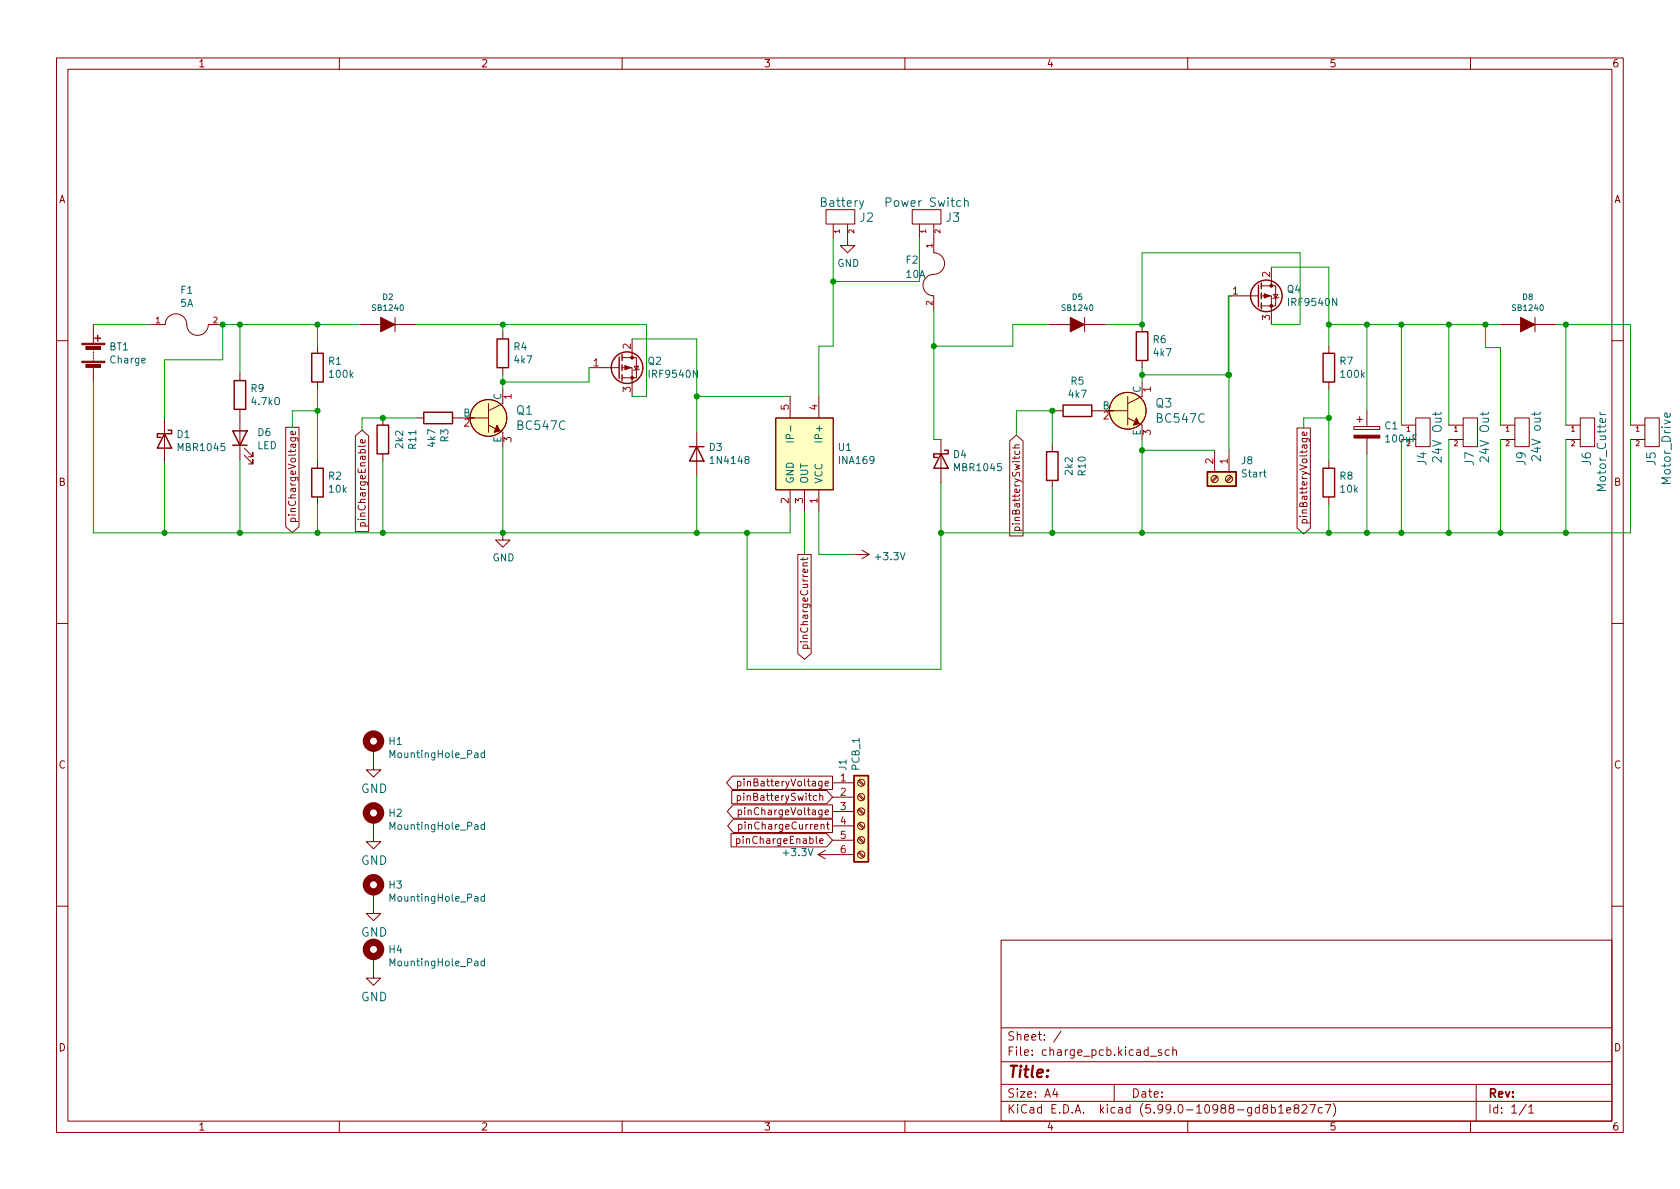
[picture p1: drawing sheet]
<svg xmlns="http://www.w3.org/2000/svg" width="297mm" height="210mm" viewBox="0 0 297 210" stroke-linecap="round" stroke-linejoin="round" font-family="sans-serif">
<g fill="none" stroke="#840000" stroke-width=".18">
<path d="M10 10.2h277v190.1h-277zM12 12.2h273v186.1h-273zM60 10.2v2M110 10.2v2M160 10.2v2M210 10.2v2M260 10.2v2M146 37.1h5.1v2.5h-5.1zM147.3 39.6v2.6M149.9 39.6v3.8h1.2l-1.2 1.3-1.3-1.3h1.3M161.3 37.1h5.1v2.5h-5.1zM162.6 39.6v2.6"/>
<path d="M165.1 39.6v5.1a1.93 1.93 0 0 1 1.9 2.1 1.93 1.93 0 0 1-2.2 1.7 1.91 1.91 0 0 0-1.6 2.1 1.91 1.91 0 0 0 1.9 1.7v2.6M16.5 57.4v3.3M26.7 57.4h2.5M29.2 57.4a1.91 1.91 0 0 1 1.9-1.9 1.91 1.91 0 0 1 1.9 1.9M39.4 57.4h-2.6a1.91 1.91 0 0 1-1.9 1.9 1.91 1.91 0 0 1-1.9-1.9M63.5 57.4h3.8M69.8 57.4h3.9M69.8 56.1v2.6M88.9 58.7v1.2M111.8 59.9v3.3M185.4 57.4h3.8M191.8 57.4h3.8"/>
<path d="M191.8 56.1v2.6M201.9 57.4v1.3M217.2 52.3h5.3M223 52.3h1.8v5.1M223 50.5h2.6v3.6h-2.6M224.8 47.2v3.3M225.2 52.1h.7l-.3 .6zM226.1 52.6l-.2 .1h-.7l-.2 .1M265 57.4h3.9M271.4 57.4h3.8M271.4 56.1v2.6M10 60.2h2"/>
<path d="M16.5 61.7v.3M16.5 62.2v.3M16.5 62.7v.3M16.5 63.2v.3M16.5 63.7v.3M16.5 65v2.6M29.1 74.2v7.6M42.4 66v1.3M42.4 72.4v8.9M43.2 79.2l1.5 1.6v-.8v.8h-.8M50.5 75.6h2.4v17.5l-1.2 1.1-1.2-1.1zM52.2 76.3l.1 .4-.2 .2-.6-.1v-.5h.2l.1 .6"/>
<path d="M56.1 61.2v1.3M56.1 67.6v1.2M62.8 77.1l1.2-1 1.2 1v16.9h-2.4zM64.5 77.8l.1 .3-.2 .2h-.6v-.5l.2-.1 .2 .6M67.7 73.9v1.3M73.7 73.9h1.2M80 73.9h6.4M86.4 75.2l2.5 1.2v2.6M86.4 71.4v5M88.9 65v1.3M88.9 68.8v2.6l-2.5 1.2M104.1 65h5.4"/>
<path d="M110 65h1.8v5.1M110 63.2h2.5v3.6h-2.5M112.1 64.8h.8l-.4 .6zM113 65.3l-.1 .1h-.8l-.1 .1M123.2 76.4v7.7M137.2 73.9h10.1v12.7h-10.1zM139.7 70.1v3.8M144.8 70.1v3.8M166.4 77.7v7.6M178.5 78l1.2-1 1.2 1v16.8h-2.4zM180.3 78.7h-.8l-.1 .3 .2 .2M186.1 78.6v1.3"/>
<path d="M186.7 72.6h1.3M193 72.6h6.4M199.4 73.9l2.5 1.3v2.5M199.4 70.1v5.1M201.9 63.7v1.3M201.9 67.6v2.5l-2.5 1.3M214.8 79.6v3.8M217.3 79.6v3.8M229.3 75.7h2.4v17.7l-1.2 1-1.2-1zM231 76.4l.1 .4-.2 .2-.6-.1v-.5h.2l.2 .6M234.9 61.2v1.3M234.9 67.6v1.2"/>
<path d="M239.4 75.4h4.6v.5h-4.6zM239.9 74.2h1M240.4 73.7v1M241.7 72.6v2.8M241.7 77.5v2.8M247.8 75.2h2.5M250.3 73.9h2.6v5.1h-2.6zM256.2 75.2h2.5M256.2 77.7h2.5M258.7 73.9h2.5v5.1h-2.5zM265.3 75.2h2.5M265.3 77.7h2.5"/>
<path d="M267.8 73.9h2.6v5.1h-2.6zM276.9 75.2h2.5M276.9 77.7h2.5M279.4 73.9h2.5v5.1h-2.5zM285 60.2h2M288.3 75.2h2.5M288.3 77.7h2.5M290.8 73.9h2.6v5.1h-2.6zM43.2 80.5l1.5 1.5v-.7v.7h-.8M51.4 92.2h1.3M51.5 92.2l-.1-.3 .3-.3 .5 .1v.5M56.1 81.5v1.3"/>
<path d="M56.1 87.9v1.2M63.7 93h1.3M63.8 93l-.1-.3 .3-.3 .5 .1v.5M67.7 80.3v1.2M88.9 94.2v1.3h1.3l-1.3 1.3-1.3-1.3h1.3M139.7 86.6v3.8M141.1 98h2.3v17.6l-1.2 1-1.1-1zM142 98.6v.5M142.2 86.6v3.8M142.8 98.6l-.2 .3h-1.1M144.8 86.6v3.8M151.1 98h2.6"/>
<path d="M152.4 97.3l1.3 .7M153.7 98l-1.3 .8M179.4 93.8h1.3M179.5 93.8l-.1-.4 .3-.2 .5 .1v.5M186.1 85v1.2M215.1 84.2l-.9 .8M215.3 84.3l-.9 .9M217.6 84.2l-.8 .8M217.8 84.3l-.8 .9M230.2 92.5h1.3M230.3 92.5l-.1-.4 .3-.2 .5 .1v.5M234.9 81.5v1.3"/>
<path d="M234.9 87.9v1.2M10 110.2h2M142 114.6h1.2M142 114.6v-.3l.2-.3 .6 .2v.4M285 110.2h2M66 132.3v3.8h1.3l-1.3 1.3-1.2-1.3h1.2M129.4 139.8h16.8l1 1.2-1 1.1h-16.8zM129.5 137.2h17.7v2.4h-17.7l-1-1.2zM130.4 138.2h.4l.2 .2-.1 .5h-.5M130.4 138.2v1.2M145.9 138.6l.6-.1-.1-.3h-.3l-.2 .1v.6h.5M147.2 138.4h3.8"/>
<path d="M151.7 138.1l.9 .8M151.9 137.9l.9 .9M66 145v3.8h1.3l-1.3 1.3-1.2-1.3h1.2M66 157.7v3.8h1.3l-1.3 1.3-1.2-1.3h1.2M129.3 147.4h16.9l1 1.2-1 1.2h-16.9zM129.6 142.3h17.6v2.4h-17.6l-1-1.2zM129.7 144.9h17.5v2.3h-17.5l-1.1-1.2zM130.2 148.4l.4-.1 .2 .3-.1 .5h-.5M130.2 148.3v1.3M130.4 140.8l.3-.1 .3 .2-.2 .6h-.4M130.4 140.7v1.3M130.5 143.3l.4-.1 .2 .3-.1 .5h-.5"/>
<path d="M130.5 143.2v1.3M130.6 145.8h.4l.2 .2-.1 .6h-.5M130.6 145.8v1.2M144.7 151.1l1.2 .8M144.7 151.1h6.3M144.9 140.8l.2-.1 .3 .1 .1 .7M144.9 148.7l.6-.1v-.2l-.4-.1-.2 .2 .1 .6h.5M145.9 143.7l.6-.2-.1-.2-.3-.1-.2 .2v.6h.5M145.9 150.4l-1.2 .7M146.1 145.8h.5M146.3 145.3v1.1l.3 .2M147.2 141h3.8"/>
<path d="M147.2 143.5h3.8M147.2 146h3.8M147.2 148.6h3.8M151.7 150.8l.9 .8M151.7 148.3l.9 .8M151.7 145.7l.9 .9M151.7 143.2l.9 .8M151.7 140.6l.9 .9M151.9 150.6l.9 .9M151.9 148.1l.9 .8M151.9 145.5l.9 .9M151.9 143l.9 .8"/>
<path d="M151.9 140.5l.9 .8M10 160.2h2M66 169.2v3.8h1.3l-1.3 1.2-1.2-1.2h1.2M177 166.3h108v32h-108zM285 160.2h2M60 198.3v2M110 198.3v2M160 198.3v2M177 194.8h108M177 191.8h108M177 187.8h108M177 181.8h108"/>
<path d="M186.5 192.5l-.4 1h1M186.9 193v1M187.6 182.4l-1.3 1.9M197 191.8v3M203.4 186.8h1.1M205.4 185.7l-.4-.1-.2 .2 .1 .3 .5 .1v.4h-.6M206.7 185.7l-.4-.1-.3 .3v.4l.1 .3h.6M207.4 185.8l.2-.2 .3 .1 .1 .9M207.4 185.1v1.5M210 198.3v2M224.8 195.9l.4-.1 .3 .3v.4l-.1 .3h-.6M224.8 195.3v1.5"/>
<path d="M226.1 195.8l.4-.5v1.5M226.1 196.8h.8M227.5 196.3l.7-.1-.1-.3-.4-.1-.2 .2 .1 .8h.5M229.1 196l-.3-.3 .1-.2 .2-.2 .4 .1 .1 .2v.2l-.7 .2-.1 .3v.2l.3 .3h.3l.2-.3v-.4l-.2-.1M230.2 195.5l.6-.2 .2 .2 .1 .3-1 1h1M231.6 195.3h1l-.7 1.5M233.8 195.9l-.4-.1-.3 .3v.4l.1 .3h.6M234.3 195.3h1l-.7 1.5M235.7 195.1a1.72 1.72 0 0 1 0 2.3M260 198.3v2M261 191.8v6.5M269.9 195.3l-1.3 1.9"/>
<path d="M270.3 195.8l.4-.5v1.5M270.3 196.8h.9"/>
<circle cx="86.4" cy="73.9" r="3.3"/>
<circle cx="199.4" cy="72.6" r="3.3"/>
<circle cx="214.8" cy="84.7" r=".63"/>
<circle cx="217.3" cy="84.7" r=".63"/>
<circle cx="152.3" cy="138.4" r=".63"/>
<circle cx="152.3" cy="143.5" r=".63"/>
<circle cx="152.3" cy="148.6" r=".63"/>
<circle cx="152.3" cy="151.1" r=".63"/>
<circle cx="152.3" cy="146" r=".63"/>
<circle cx="152.3" cy="141" r=".63"/>
</g>
<g fill="none" stroke="#840000" stroke-width="1.3">
<circle cx="66" cy="131.1" r="1.27"/>
<circle cx="66" cy="156.5" r="1.27"/>
<circle cx="66" cy="143.8" r="1.27"/>
<circle cx="66" cy="167.9" r="1.27"/>
</g>
<g fill="none" stroke="#006464" stroke-width=".18">
<path d="M152.7 35.5l-.5 1.4-.2 .1M170.5 35.6l.2-.1 .4 .1 .1 .9M170.5 35v1.5M139 78.1h1.3M144.1 78.1h1.3M271.3 72.9v.6M272.3 72.9l-.2 .3h-1.3M282.9 72.9l.1 .3 .2 .1M282.9 73.3h1M295.3 73.1v.4l-.2 .2h-.7v-.6l.3-.1 .1 .7M85.7 133.2l-.4-.1-.3 .3 .2 .5h.5M85.7 132.7v1.3"/>
<path d="M85.7 158.6l-.4-.1-.3 .3 .2 .5h.5M85.7 145.9l-.4-.1-.3 .3 .2 .5h.5M85.7 145.4v1.3M85.7 158.1v1.3M85.7 170h-.4l-.3 .2 .2 .5h.5M85.7 169.5v1.3"/>
</g>
<g fill="none" stroke="#840000" stroke-width=".25">
<path d="M16.8 59.8h1M17.3 59.3v1M87.9 59.9h2v5.1h-2zM200.9 58.7h2v5h-2zM222.5 50.4v3.8M223 50v1M223 51.8v1M223 53.6v1M29.1 76.7l1.3 2.5h-2.6zM29.7 76.1h.7v.6h-2.6v.6h.6M41.1 76.2h2.6l-1.3 2.5zM41.1 78.7h2.6"/>
<path d="M41.4 67.3h2v5.1h-2zM55.1 62.5h2v5.1h-2zM66.7 75.2h2v5.1h-2zM74.9 72.9h5.1v2h-5.1zM109.5 63.1v3.8M110 62.7v1M110 64.5v1M110 66.3v1M121.9 79h2.6M123.2 79l1.3 2.5h-2.6zM167 79.6h.6v.7h-2.5v.6h.6M185 79.9h2.1v5.1h-2.1z"/>
<path d="M188 71.6h5v2.1h-5zM233.9 62.5h2.1v5.1h-2.1zM55.1 82.8h2v5.1h-2zM166.4 80.3l1.2 2.5h-2.5zM213.5 83.4h5.1v2.6h-5.1zM233.9 82.8h2.1v5.1h-2.1zM151 137.2h2.5v15.2h-2.5z"/>
<circle cx="223.9" cy="52.3" r="2.79"/>
<circle cx="110.9" cy="65" r="2.79"/>
</g>
<g fill="#840000" stroke="#840000" stroke-width=".18">
<path d="M14.5 63.9h4v.2h-4z"/>
<path d="M14.5 60.7h4v.3h-4z"/>
<path d="M15.2 64.5h2.6v.5h-2.6z"/>
<path d="M15.2 61.3h2.6v.5h-2.6z"/>
<path d="M67.3 56.1l2.5 1.3-2.5 1.3z"/>
<path d="M87.9 75.2l.5 1-1 .2z"/>
<path d="M110.5 64.6l1 .4-1 .4z"/>
<path d="M189.2 56.1l2.6 1.3-2.6 1.3z"/>
<path d="M239.4 77h4.6v.5h-4.6z"/>
<path d="M223.5 51.9l1 .4-1 .4z"/>
<path d="M200.9 73.9l.5 1-1 .3z"/>
<path d="M268.9 56.1l2.5 1.3-2.5 1.3z"/>
<circle cx="111.8" cy="66.8" r=".25"/>
<circle cx="111.8" cy="63.2" r=".25"/>
<circle cx="224.8" cy="54.1" r=".25"/>
<circle cx="224.8" cy="50.5" r=".25"/>
</g>
<g fill="#ffffc2" stroke="#ffffc2" stroke-width=".18">
<path d="M137.2 73.9h10.1v12.7h-10.1z"/>
<path d="M151 137.2h2.5v15.2h-2.5z"/>
<path d="M213.5 83.4h5.1v2.6h-5.1z"/>
<circle cx="86.4" cy="73.9" r="3.3"/>
<circle cx="199.4" cy="72.6" r="3.3"/>
</g>
<g fill="none" stroke="#009600" stroke-width=".18">
<path d="M16.5 57.4h10.2M42.4 57.4v8.6M56.1 57.4v3.8M63.5 57.4h-24.1v6.2h-10.3v10.6M73.7 57.4h40.6v12.7h-2.5M88.9 57.4v1.3M111.8 59.9h11.4v16.5M147.3 42.2v19h-2.5v8.9M162.6 42.2v7.6h-15.3M165.1 54.9v22.8h1.3M185.4 57.4h-6.3v3.8h-14M195.6 57.4h6.3v-12.7h28v12.7h-5.1"/>
<path d="M217.2 52.3v14M217.8 52.3h-.5v27.3M224.8 47.2h10.1v14M234.9 57.4h30.1M241.7 57.4v15.2M247.8 57.4v17.8M256.2 57.4v17.8M262.6 57.4v4.1h2.7v13.7M275.2 57.4h13.1v17.8M276.9 57.4v17.8M16.5 67.6v26.6h123.2v-3.8M56.1 72.6h-4.4v3"/>
<path d="M56.1 68.8v12.7M73.7 73.9h-9.7v2.2M88.9 66.3v2.5M88.9 79v15.2M104.1 65v2.6h-15.2M123.2 70.1h16.5M186.1 72.6v6M186.7 72.6h-7v4.4M201.9 66.3h15.4M201.9 65v2.6M201.9 77.7v16.5M201.9 79.6h12.9"/>
<path d="M234.9 68.8v12.7M234.9 73.9h-4.4v1.8M247.8 77.7v16.5M256.2 77.7v16.5M265.3 77.7v16.5M276.9 77.7v16.5M288.3 77.7v16.5h-121.9M29.1 81.8v12.4M42.4 81.3v12.9M56.1 89.1v5.1M67.7 81.5v12.7M123.2 84.1v10.1"/>
<path d="M142.2 90.4v7.6M144.8 90.4v7.6h6.3M166.4 85.3v33.1h-34.3v-24.2M186.1 86.2v8M234.9 89.1v5.1M241.7 80.3v13.9"/>
</g>
<g fill="#009600" stroke="#009600" stroke-width=".18">
<circle cx="217.2" cy="66.3" r=".46"/>
<circle cx="217.3" cy="66.3" r=".46"/>
<circle cx="201.9" cy="79.6" r=".46"/>
<circle cx="234.9" cy="57.4" r=".46"/>
<circle cx="241.7" cy="57.4" r=".46"/>
<circle cx="88.9" cy="57.4" r=".46"/>
<circle cx="88.9" cy="67.6" r=".46"/>
<circle cx="67.7" cy="73.9" r=".46"/>
<circle cx="56.1" cy="94.2" r=".46"/>
<circle cx="67.7" cy="94.2" r=".46"/>
<circle cx="88.9" cy="94.2" r=".46"/>
<circle cx="123.2" cy="94.2" r=".46"/>
<circle cx="39.4" cy="57.4" r=".46"/>
<circle cx="42.4" cy="57.4" r=".46"/>
<circle cx="29.1" cy="94.2" r=".46"/>
<circle cx="42.4" cy="94.2" r=".46"/>
<circle cx="56.1" cy="72.6" r=".46"/>
<circle cx="56.1" cy="57.4" r=".46"/>
<circle cx="123.2" cy="70.1" r=".46"/>
<circle cx="132.1" cy="94.2" r=".46"/>
<circle cx="165.1" cy="61.2" r=".46"/>
<circle cx="147.3" cy="49.8" r=".46"/>
<circle cx="166.4" cy="94.2" r=".46"/>
<circle cx="186.1" cy="72.6" r=".46"/>
<circle cx="201.9" cy="57.4" r=".46"/>
<circle cx="201.9" cy="66.3" r=".46"/>
<circle cx="186.1" cy="94.2" r=".46"/>
<circle cx="201.9" cy="94.2" r=".46"/>
<circle cx="234.9" cy="94.2" r=".46"/>
<circle cx="241.7" cy="94.2" r=".46"/>
<circle cx="234.9" cy="73.9" r=".46"/>
<circle cx="247.8" cy="94.2" r=".46"/>
<circle cx="256.2" cy="94.2" r=".46"/>
<circle cx="262.6" cy="57.4" r=".46"/>
<circle cx="247.8" cy="57.4" r=".46"/>
<circle cx="256.2" cy="57.4" r=".46"/>
<circle cx="276.9" cy="57.4" r=".46"/>
<circle cx="265.3" cy="94.2" r=".46"/>
<circle cx="276.9" cy="94.2" r=".46"/>
</g>
<text font-size="2.8" fill="#840000" x="178" y="190.6">Title:</text>
<g font-size="2.1" fill="#006464">
<text x="145.2" y="36.6">Battery</text>
<text x="152.1" y="39.2">J2</text>
<text x="157" y="36.6">Power Switch</text>
<text x="167.3" y="39.2">J3</text>
<text x="91.3" y="73.3">Q1</text>
<text x="91.6" y="76">BC547C</text>
<text x="204.4" y="72.1">Q3</text>
<text x="204.7" y="74.7">BC547C</text>
<text x="252.2" y="82.3" transform="rotate(-90 252.2 82.3)">J4</text>
<text x="254.9" y="81.4" transform="rotate(-90 254.9 81.4)">24V Out</text>
<text x="260.6" y="82.3" transform="rotate(-90 260.6 82.3)">J7</text>
<text x="263.3" y="81.4" transform="rotate(-90 263.3 81.4)">24V Out</text>
<text x="269.7" y="82.3" transform="rotate(-90 269.7 82.3)">J9</text>
<text x="272.4" y="81.1" transform="rotate(-90 272.4 81.1)">24V out</text>
<text x="281.3" y="82.3" transform="rotate(-90 281.3 82.3)">J6</text>
<text x="292.7" y="82.3" transform="rotate(-90 292.7 82.3)">J5</text>
<text x="284" y="86.6" transform="rotate(-90 284 86.6)">Motor_Cutter</text>
<text x="295.4" y="85.5" transform="rotate(-90 295.4 85.5)">Motor_Drive</text>
<text x="63.8" y="140.2">GND</text>
<text x="63.8" y="152.9">GND</text>
<text x="63.8" y="165.6">GND</text>
<text x="63.8" y="177.1">GND</text>
</g>
<g font-size="2.1" fill="#840000">
<text x="178" y="184">Sheet: /</text>
<text x="178" y="186.7">File: charge_pcb.kicad_sch</text>
<text x="178" y="196.9">KiCad E.D.A. kicad (5.99.0-10988-gd8b1e827c7)</text>
<text x="178" y="194.1">Size: A4</text>
<text x="200" y="194.1">Date:</text>
<text x="263" y="194.1">Rev:</text>
<text x="263" y="196.9">Id: 1/1</text>
</g>
<g font-size="1.8" fill="#840000">
<text x="35" y="11.9">1</text>
<text x="85" y="11.9">2</text>
<text x="135" y="11.9">3</text>
<text x="185" y="11.9">4</text>
<text x="235" y="11.9">5</text>
<text x="285" y="11.9">6</text>
<text x="10.3" y="35.9">A</text>
<text x="285.3" y="35.9">A</text>
<text x="10.3" y="85.9">B</text>
<text x="285.3" y="85.9">B</text>
<text x="52.3" y="91.1" transform="rotate(-90 52.3 91.1)">pinChargeVoltage</text>
<text x="64.6" y="91.9" transform="rotate(-90 64.6 91.9)">pinChargeEnable</text>
<text x="180.3" y="92.7" transform="rotate(-90 180.3 92.7)">pinBatterySwitch</text>
<text x="231.1" y="91.2" transform="rotate(-90 231.1 91.2)">pinBatteryVoltage</text>
<text x="142.9" y="113.6" transform="rotate(-90 142.9 113.6)">pinChargeCurrent</text>
<text x="10.3" y="135.9">C</text>
<text x="285.3" y="135.9">C</text>
<text x="131.4" y="141.6">pinBatterySwitch</text>
<text x="131.7" y="139.1">pinBatteryVoltage</text>
<text x="131.3" y="149.2">pinChargeEnable</text>
<text x="131.7" y="144.1">pinChargeVoltage</text>
<text x="131.7" y="146.7">pinChargeCurrent</text>
<text x="10.3" y="185.9">D</text>
<text x="285.3" y="185.9">D</text>
<text x="35" y="199.9">1</text>
<text x="85" y="199.9">2</text>
<text x="135" y="199.9">3</text>
<text x="185" y="199.9">4</text>
<text x="235" y="199.9">5</text>
<text x="285" y="199.9">6</text>
</g>
<g font-size="1.8" fill="#006464">
<text x="148" y="47.2">GND</text>
<text x="160.2" y="46.6">F2</text>
<text x="32" y="51.9">F1</text>
<text x="160.2" y="49.1">10A</text>
<text x="227.6" y="51.8">Q4</text>
<text x="31.9" y="54.2">5A</text>
<text x="228" y="54.1">IRF9540N</text>
<text x="19.4" y="61.9">BT1</text>
<text x="19.6" y="64.3">Charge</text>
<text x="58.1" y="64.5">R1</text>
<text x="90.9" y="61.9">R4</text>
<text x="91" y="64.3">4k7</text>
<text x="114.6" y="64.5">Q2</text>
<text x="203.9" y="60.7">R6</text>
<text x="204" y="63">4k7</text>
<text x="236.9" y="64.5">R7</text>
<text x="44.4" y="69.3">R9</text>
<text x="44.6" y="71.6">4.7kO</text>
<text x="58.4" y="66.8">100k</text>
<text x="88.6" y="70.7" transform="rotate(-90 88.6 70.7)">C</text>
<text x="115" y="66.8">IRF9540N</text>
<text x="189" y="70.3">4k7</text>
<text x="189.4" y="68">R5</text>
<text x="201.7" y="69.5" transform="rotate(-90 201.7 69.5)">C</text>
<text x="237.2" y="66.8">100k</text>
<text x="31.3" y="77.4">D1</text>
<text x="45.6" y="77.1">D6</text>
<text x="81.9" y="73.7">B</text>
<text x="140.3" y="77.2" transform="rotate(-90 140.3 77.2)">IP-</text>
<text x="145.4" y="77.6" transform="rotate(-90 145.4 77.6)">IP+</text>
<text x="194.9" y="72.4">B</text>
<text x="201.7" y="77" transform="rotate(-90 201.7 77)">E</text>
<text x="244.9" y="75.9">C1</text>
<text x="31.6" y="79.8">MBR1045</text>
<text x="45.4" y="79.4">LED</text>
<text x="71.3" y="79.2" transform="rotate(-90 71.3 79.2)">2k2</text>
<text x="73.6" y="79.3" transform="rotate(-90 73.6 79.3)">R11</text>
<text x="77" y="79" transform="rotate(-90 77 79)">4k7</text>
<text x="79.3" y="78.1" transform="rotate(-90 79.3 78.1)">R3</text>
<text x="88.6" y="78.3" transform="rotate(-90 88.6 78.3)">E</text>
<text x="125.4" y="79.7">D3</text>
<text x="125.9" y="82">1N4148</text>
<text x="148.3" y="79.7">U1</text>
<text x="148.4" y="82">INA169</text>
<text x="168.6" y="81">D4</text>
<text x="168.9" y="83.3">MBR1045</text>
<text x="189.6" y="83.9" transform="rotate(-90 189.6 83.9)">2k2</text>
<text x="219.5" y="82.1">J8</text>
<text x="245.1" y="78.2">100uF</text>
<text x="58.1" y="84.8">R2</text>
<text x="58.2" y="87.1">10k</text>
<text x="140.3" y="85.6" transform="rotate(-90 140.3 85.6)">GND</text>
<text x="142.9" y="85.6" transform="rotate(-90 142.9 85.6)">OUT</text>
<text x="145.4" y="85.6" transform="rotate(-90 145.4 85.6)">VCC</text>
<text x="191.9" y="84" transform="rotate(-90 191.9 84)">R10</text>
<text x="219.7" y="84.4">Start</text>
<text x="236.9" y="84.8">R8</text>
<text x="237.1" y="87.1">10k</text>
<text x="87.1" y="99.3">GND</text>
<text x="155" y="99.1">+3.3V</text>
<text x="68.8" y="131.7">H1</text>
<text x="69.3" y="134">MountingHole_Pad</text>
<text x="149.7" y="136.2" transform="rotate(-90 149.7 136.2)">J1</text>
<text x="152" y="136.2" transform="rotate(-90 152 136.2)">PCB_1</text>
<text x="68.8" y="144.4">H2</text>
<text x="69.3" y="146.7">MountingHole_Pad</text>
<text x="138.7" y="151.4">+3.3V</text>
<text x="68.8" y="157.1">H3</text>
<text x="69.3" y="159.4">MountingHole_Pad</text>
<text x="68.8" y="168.5">H4</text>
<text x="69.3" y="170.9">MountingHole_Pad</text>
</g>
<g font-size="1.8" fill="#a90000">
<text x="217.9" y="52.1">1</text>
<text x="224.5" y="49" transform="rotate(-90 224.5 49)">2</text>
<text x="224.5" y="56.6" transform="rotate(-90 224.5 56.6)">3</text>
<text x="104.9" y="64.8">1</text>
<text x="111.5" y="61.7" transform="rotate(-90 111.5 61.7)">2</text>
<text x="90.4" y="70.6" transform="rotate(-90 90.4 70.6)">1</text>
<text x="111.5" y="69.3" transform="rotate(-90 111.5 69.3)">3</text>
<text x="203.5" y="69.3" transform="rotate(-90 203.5 69.3)">1</text>
<text x="82.1" y="75.4">2</text>
<text x="139.4" y="72.5" transform="rotate(-90 139.4 72.5)">5</text>
<text x="144.5" y="72.5" transform="rotate(-90 144.5 72.5)">4</text>
<text x="195.1" y="74.2">2</text>
<text x="203.5" y="76.9" transform="rotate(-90 203.5 76.9)">3</text>
<text x="90.4" y="78.2" transform="rotate(-90 90.4 78.2)">3</text>
<text x="214.5" y="82" transform="rotate(-90 214.5 82)">2</text>
<text x="217" y="82" transform="rotate(-90 217 82)">1</text>
<text x="139.4" y="89" transform="rotate(-90 139.4 89)">2</text>
<text x="142" y="89" transform="rotate(-90 142 89)">3</text>
<text x="144.5" y="89" transform="rotate(-90 144.5 89)">1</text>
<text x="148.6" y="138.2">1</text>
<text x="148.6" y="140.7">2</text>
<text x="148.6" y="143.3">3</text>
<text x="148.6" y="145.8">4</text>
<text x="148.6" y="148.3">5</text>
<text x="148.6" y="150.9">6</text>
</g>
<g font-size="1.4" fill="#a90000">
<text x="164.8" y="43.8" transform="rotate(-90 164.8 43.8)">1</text>
<text x="164.8" y="54" transform="rotate(-90 164.8 54)">2</text>
<text x="27.5" y="57.1">1</text>
<text x="37.7" y="57.1">2</text>
</g>
<g font-size="1.4" fill="#006464">
<text x="67.7" y="53">D2</text>
<text x="189.6" y="53">D5</text>
<text x="269.2" y="53">D8</text>
<text x="66" y="55">SB1240</text>
<text x="187.9" y="55">SB1240</text>
<text x="267.6" y="55">SB1240</text>
</g>
<g font-size="1.2" fill="#a90000">
<text x="148.5" y="41.2" transform="rotate(-90 148.5 41.2)">1</text>
<text x="151" y="41.2" transform="rotate(-90 151 41.2)">2</text>
<text x="163.7" y="41.2" transform="rotate(-90 163.7 41.2)">1</text>
<text x="166.2" y="41.2" transform="rotate(-90 166.2 41.2)">2</text>
<text x="248.7" y="76.3">1</text>
<text x="257.1" y="76.3">1</text>
<text x="266.2" y="76.3">1</text>
<text x="277.8" y="76.3">1</text>
<text x="289.2" y="76.3">1</text>
<text x="248.7" y="78.9">2</text>
<text x="257.1" y="78.9">2</text>
<text x="266.2" y="78.9">2</text>
<text x="277.8" y="78.9">2</text>
<text x="289.2" y="78.9">2</text>
</g>
</svg>
